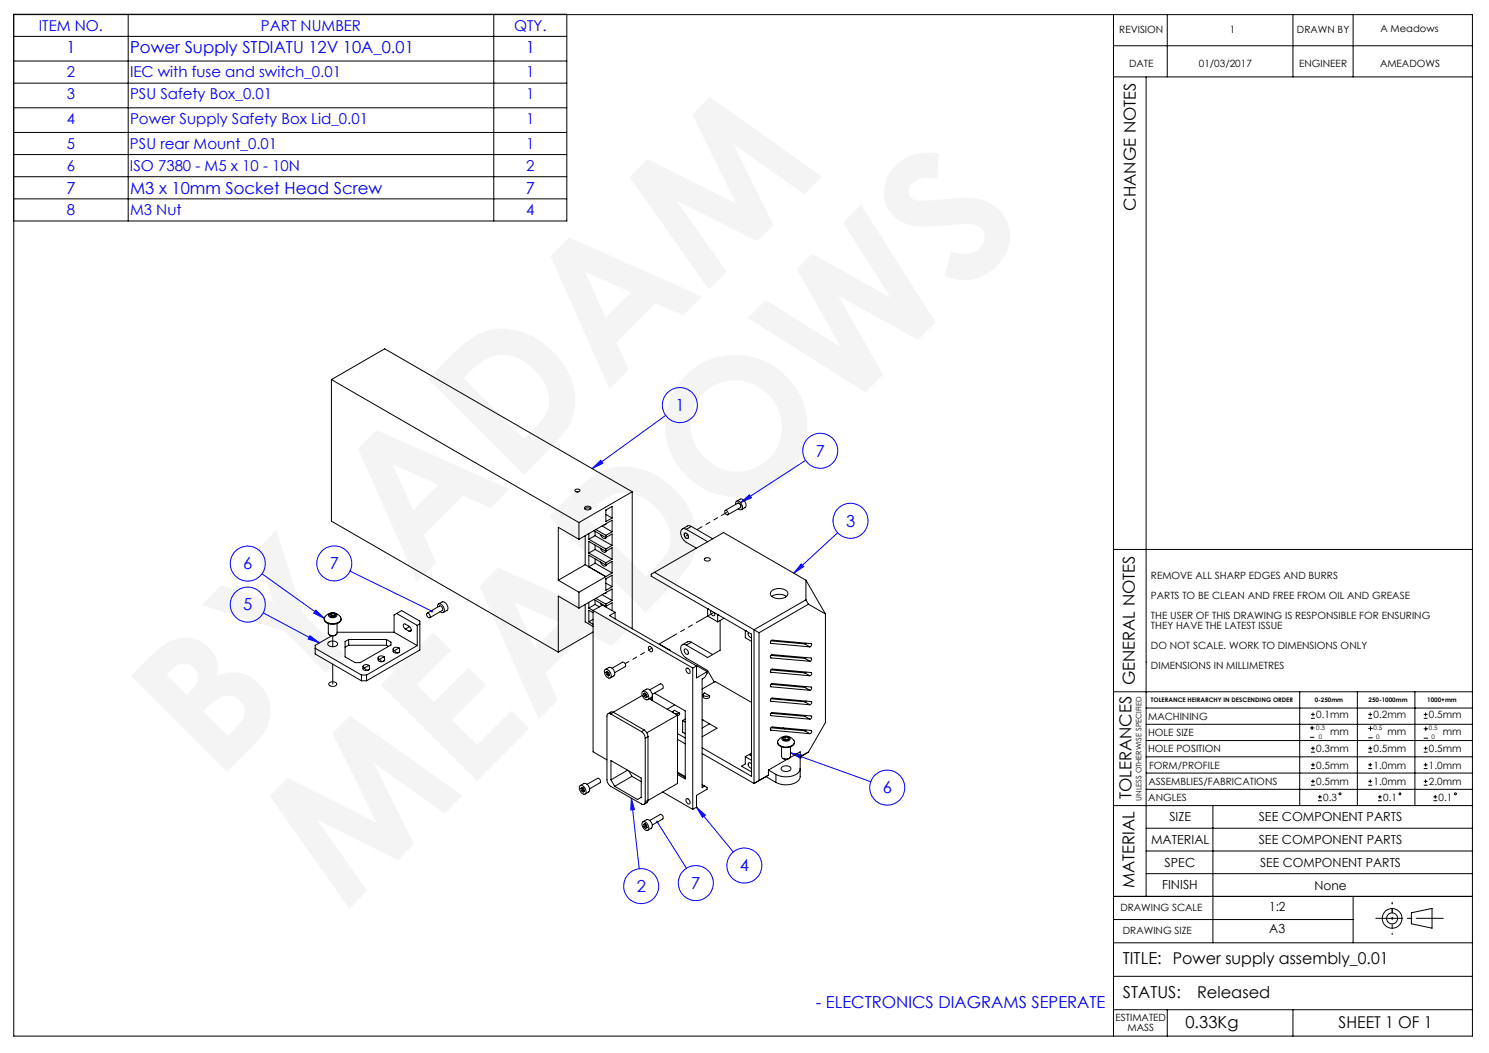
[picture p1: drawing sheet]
<svg xmlns="http://www.w3.org/2000/svg" width="420mm" height="297mm" viewBox="0 0 420 297" stroke-linecap="round" stroke-linejoin="round" font-family="sans-serif">
<g fill="none" stroke="#000" stroke-width=".28">
<path d="M3.8 17.2h156.1M3.8 10.3h156.1M3.9 4.1h411.4v288.1h-411.4l-.1-288.2h156.1v58.3h-156.1M36.2 4v58.3M139.3 4v58.3M314.1 4.1v288.1M314.1 12.9h101.2M329.2 4.1v17.6M364.7 4.1v17.6M381.7 4.1v17.6M3.8 23.5h156.1M3.8 30.4h156.1"/>
<path d="M3.8 37.4h156.1M314.1 21.7h101.2M323.3 21.7v231.1M3.8 43.6h156.1M3.8 49.8h156.1M3.8 56.1h156.1M314.1 155h101.2M314.1 195.1h101.2M323.3 199.7h92M366.6 195.1v32.1M382.9 195.1v32.1M399.1 195.1v32.1"/>
<path d="M323.3 218h92M323.3 213.5h92M323.3 208.9h92M323.3 204.3h92M369.6 205.3h1M369.6 208h1M369.8 202.6h1.1M369.8 201.5h1.1M369.8 212.2h1.1M369.8 211.1h1.1M369.8 216.8h1.1M369.8 215.7h1.1"/>
<path d="M370.1 204.8v1M370.3 201v1M370.3 210.5v1.1M370.3 215.2v1M370.3 219.8v1.1M385.9 202.6h1.1M385.9 201.5h1.1M385.9 212.2h1.1M385.9 211.1h1.1M385.9 216.8h1.1M385.9 215.7h1.1M386 205.5h1.1"/>
<path d="M386 208.1h1.1M386.5 201v1M386.5 210.5v1.1M386.5 215.2v1M386.5 219.8v1.1M386.6 204.9v1.1M401.6 202.6h1.1M401.6 201.5h1.1M401.6 212.2h1.1M401.6 211.1h1.1M401.6 216.8h1.1M401.6 215.7h1.1"/>
<path d="M401.7 205.6h1M401.7 208.2h1M402.1 201v1M402.1 210.5v1.1M402.1 215.2v1M402.1 219.8v1.1M402.2 205v1.1M314.1 227.2h101.2M323.3 222.6h92M323.3 233.6h92M342.1 227.2v38.7M369.8 221.5h1.1"/>
<path d="M369.8 220.4h1.1M371.8 225.8h1.1M371.8 224.8h1.1M372.3 224.2v1.1M385.9 221.5h1.1M385.9 220.4h1.1M388.7 225.8h1M388.7 224.8h1M389.2 224.2v1.1M401.6 221.5h1.1M401.6 220.4h1.1M404.3 225.8h1.1"/>
<path d="M404.3 224.8h1.1M404.8 224.2v1.1M314.1 252.8h101.2M314.1 259.4h67.6M323.3 240h92M323.3 246.4h92M381.7 252.8v13.1M398.1 257.5l5.8-1.3v5.6l-5.8-1.2zM314.1 265.9h101.2M314.1 275.4h101.2M314.1 284.8h101.2M329.2 284.8v7.4"/>
<path d="M364.7 284.8v7.4"/>
<circle cx="378" cy="223.9" r=".27"/>
<circle cx="394.9" cy="223.9" r=".28"/>
<circle cx="410.5" cy="223.9" r=".26"/>
<circle cx="392.7" cy="259" r="2.78"/>
<circle cx="392.7" cy="259" r="1.55"/>
</g>
<g fill="none" stroke="#00f" stroke-width=".28">
<path d="M187.8 117.2l-20.8 15M167 132.2l2.4-2.4 .6 .9zM227.2 129.9l-18.3 11.9M208.9 141.8l2.5-2.2 .5 .8zM226 159.1l.7 .7-2.8 1.9zM236.3 150.2l-12.4 11.5M73.9 161.9l17.6 12.5M74.3 172.9l15.8 8.4M87.4 179.3l2.7 2-3.2-1.1zM89.1 172.1l2.4 2.3-3-1.5zM98.7 161.1l23.1 11.3M223 212.3l22.6 8.2"/>
<path d="M223 212.3l3.2 .7-.3 .9zM178.1 225.1l2.2 19.9M178.1 225.1l.9 3.2-1.1 .2zM185.4 231.8l8.2 13.1M196.5 227.7l10.3 12.6M196.5 227.7l2.5 2.2-.8 .6z"/>
<circle cx="191.8" cy="114.3" r="4.9"/>
<circle cx="231.4" cy="127.2" r="4.9"/>
<circle cx="69.9" cy="159" r="4.9"/>
<circle cx="94.3" cy="158.9" r="4.9"/>
<circle cx="239.9" cy="146.9" r="4.9"/>
<circle cx="69.9" cy="170.5" r="4.9"/>
<circle cx="250.2" cy="222.2" r="4.9"/>
<circle cx="180.9" cy="249.9" r="4.9"/>
<circle cx="196.3" cy="249.1" r="4.9"/>
<circle cx="210" cy="244.1" r="4.9"/>
</g>
<path d="M392.7 259v-4.4M392.7 254.6v4.4M392.7 259v4.6" fill="none" stroke="#000" stroke-width=".28" stroke-dasharray="15.2 1.3 1.3 1.3" stroke-dashoffset="14.9"/>
<path d="M388.1 259h19" fill="none" stroke="#000" stroke-width=".28" stroke-dasharray="15.2 1.3 1.3 1.3" stroke-dashoffset="7.6"/>
<path d="M226 159.1l.7 .7-2.8 1.9zM208.9 141.8l2.5-2.2 .5 .8zM167 132.2l2.4-2.4 .6 .9zM89.1 172.1l2.4 2.3-3-1.5zM121.6 172.2v.4l.4 .1 .1-.2-.3-.1 .3 .1v-.3zM87.4 179.3l2.7 2-3.2-1.1zM185.1 231.6a.34 .34 0 0 0 0 .6 .34 .34 0 0 0 .6-.3 .34 .34 0 0 0-.5-.3l.2 .2zM178.1 225.1l.9 3.2-1.1 .2zM196.5 227.7l2.5 2.2-.8 .6zM223 212.3l3.2 .7-.3 .9z" fill="#00f"/>
<g fill="none" stroke="#000" stroke-width=".28">
<path d="M93.5 107.1v39.9l64 36.9M93.5 107.1l69.8 40.3M93.5 107.1l15-8.7 69.8 40.3M162.3 138l.6-.1 .6 .3a.68 .68 0 0 1-.6 .5 .68 .68 0 0 1-.7-.5zM162.7 138.7h.3M178.3 138.7l-15 8.7M178.3 138.7v38.6M163.3 147.4v4.7M163.3 152.1l-5.8-3.4v15M164.9 143.1l.5-.3h.7l.6 .5a1.09 1.09 0 0 1-1.8 0zM165 143.5l.8-.3 .8 .3M165.1 151.1v8.2"/>
<path d="M165.1 159.3l-7.6 4.4M165.1 159.3l5.8 3.4M166.1 150.5v1.6M166.1 152.1l4.8 2.8M166.1 156l4.8 2.7M166.1 159.9l4.8 2.7M167.5 149.7l3.4 1.9M167.9 151.1l4.7 2.7M167.9 149.9v1.2M167.9 153.7v1.3M167.9 157.6v1.3M167.9 151.1l-1.8 1"/>
<path d="M167.9 155l4.7 2.7M167.9 155l-1.8 1M167.9 158.9l4.7 2.7M167.9 158.9l-1.8 1M168.1 149.4l2.8 1.6M169.4 150.7l.3 .7a.76 .76 0 0 0 1.3 .2v-.1M169.4 154.6l.3 .7a.76 .76 0 0 0 1.3 .2v-.1M169.4 158.5l.3 .7a.76 .76 0 0 0 1.3 .2v-.1M169.8 148.3l2.8 1.7M170.9 143.9l1.7-1.1v3.3l-1.7 1zM170.9 151.6l1.7-1v3.2M170.9 155.5l1.7-1v3.2"/>
<path d="M170.9 159.4l1.7-1v3.2M170.9 151v.6M170.9 154.9v.6M170.9 158.7v.7M170.9 145.1l1.7 1M170.9 155.5l-4.8-2.8v3.3M170.9 159.4l-4.8-2.8v3.3M171 143.8l-.1 .2M171 147.7l-.1 .3h-.5M172.6 150v-3.3l-9.3 5.4M172.6 157.7l-1.7 1M172.6 153.8l-1.7 1.1"/>
<path d="M172.6 150l-1.7 1M193.1 150.4a.99 .99 0 0 1 .9 1.5 .99 .99 0 0 1-.9-1.5zM193.6 149.3a1.06 1.06 0 0 0-1.4 .1 1.06 1.06 0 0 0-.1 1.3l.4 1.1 .7 .9 3.2 1.9M193.6 149.3l6 3.5M195 148.5l-.8-.2-1.7 .9M195 148.5l-1.4 .8M195 148.5l6 3.5M198.7 157.6a.89 .89 0 0 1 .9-.3 .89 .89 0 0 1 .7 .7 .89 .89 0 0 1-.9 .3 .89 .89 0 0 1-.7-.7zM204.5 144a.75 .75 0 0 1 .8 .4 .75 .75 0 0 1-.1 .8l-.4-.1-.3-.5zM204.6 144l3.5-2.1a.82 .82 0 0 1 .7 1.3l-3.5 2M207.5 142.3v-.1a.67 .67 0 0 1 .3-.9 .67 .67 0 0 1 .9 .3l.5 .7a.86 .86 0 0 1 .3 .9 .86 .86 0 0 1-.8 .6l-.5-.3M207.8 141.4l1-.6a1.55 1.55 0 0 1 1.3 2.4l-.9 .6"/>
<path d="M91.5 174.5a2.05 2.05 0 0 0 2.7 1.5l.6-.1a1.38 1.38 0 0 0 1.4-1.4M91.8 173.7a2.52 2.52 0 0 1 4.4 1 2.99 2.99 0 0 1-4.7 .1v-.6zM92.6 175.9v2.7a1.39 1.39 0 0 0 2.5 0v-2.7M93 173.1l1.1-.2a.72 .72 0 0 1 .9 .7 .72 .72 0 0 1-1 .6h-.8l-.5-.4-.1-.3zM93 179.1l.6 .2 1.1-.2M93.2 173.9h.1M93.5 179.3l-4.6 2.7v2.5l13.1 7.5M93.6 173.1l-.6 .4 .3 .5h.8l.6-.3-.3-.5M93.6 173.1l.8 .1M93.6 173.1v.6M93.6 173.7l-.3 .2M93.6 173.7l.4 .1"/>
<path d="M94 173.8l.3 .1M94 173.8l-.7 .1M94 173.8h.4M94.4 173.2v.6M94.4 173.8h.1M111.2 178.3l-16.1 .1M111.2 178.3l6.5 3.8M111.9 173l1.4-.8 5.1 3v8.1l-15 8.7M111.9 173l-.7 .5v4.8M111.9 173l5.8 3.4M114.3 177.4l-.5-.7 .1-.7a2.11 2.11 0 0 1 1.7 .8l.4 .6v.5l-.6 .1M114.3 177.4l1.1 .6"/>
<path d="M115.5 176.7l-1.2 .7M116 177.7l-.6 .3M117.7 176.4v5.7M118.4 176l-.7 .4M120.4 173a.74 .74 0 0 1 .8 .4 .74 .74 0 0 1-.1 .9l-.7-.7zM120.5 173l3.5-2.1a.86 .86 0 0 1 .7 1.3l-3.5 2M123.4 171.3v-.1a.67 .67 0 0 1 .1-.7 .67 .67 0 0 1 .7-.1 1.53 1.53 0 0 1 .7 2.4l-.8-.3M123.7 170.4l1-.6a1.59 1.59 0 0 1 1.4 2.4l-1 .6M157.5 163.7l5.8 3.3M163.3 167v4.5M163.3 171.5l-5.8-3.4v15.8M165.1 170.5v4.9l2.2 1.3"/>
<path d="M166.1 169.9v1.6M166.1 171.5l1.2 .7M166.1 175.4l1.2 .7M167.3 172.2l28.1 16.2M167.3 172.2v39.9l3.9 2.2M167.3 172.2l2.6-1.5 3.6 2M167.3 172.8l-1.2-.7v3.3M167.3 178.3l-9.8 5.6M167.3 174.7l-1.2 .7M167.5 169.1l3.4 1.9M167.9 169.3v1.2M167.9 170.5l1.2 .7"/>
<path d="M167.9 170.5l-1.8 1M168.1 168.8l2.8 1.6M169.4 170.1l.3 .7M169.8 167.7l2.8 1.7M170.9 163.3l1.7-1.1v3.3l-1.7 1zM170.9 171l1.7-1v2.2M170.9 162.6v.1M170.9 170.4v.6M170.9 162.7l-7.6 4.3M170.9 164.5l1.7 1M171 163.2l-.1 .2M171 167l-.1 .4h-.5"/>
<path d="M171 170.9l-.1 .3M172.6 169.4v-3.3l-9.3 5.4M172.6 161.6l-1.7 1M172.6 169.4l-1.7 1M173.5 172.7l-1.6 .9 24.6 14.2M173.5 172.7v1.9M184.6 161.4l28.1 16.2M199.6 171.7h.1M199.6 171.7v2l2.8 1.7M200.6 172.3a.88 .88 0 0 0 0 .9 .88 .88 0 0 0 1 .3l-.1-.7M202.4 173.4h.1M202.4 173.4v2"/>
<path d="M203.1 175v8.4l-3.5 2.1-6-3.5M204.2 174.4l-1.8 1M210.2 177.8h.1M210.2 177.8v2.1l1.8 1M211.1 178.4a1.09 1.09 0 0 0 .9 1.4M212.7 177.6v43.4M212.7 177.6l1.4 .9M214.1 178.5v41.7M217.6 166.7a3.3 3.3 0 0 1 4.6 .5 1.59 1.59 0 0 1-1.7 1.6 2.5 2.5 0 0 1-3.2-1.4zM217.7 168.2a3.8 3.8 0 0 1 4.1 0M227.3 169.2l-14.6 8.4M227.3 169.2l.7 1.2"/>
<path d="M227.3 163.7l-23.2-13.5-20.4 11.8v.5l28.3 16.4v40.1l-14-8.1M227.3 163.7v5.5M227.3 163.7l5.5 9.5M228 170.4l-13.9 8.1M228 170.4l4.8 2.8M232.8 173.2v30.6l-4.8 8.3M88.9 182.8l13.1 7.6M92.6 181.3a1.8 1.8 0 0 1 2.6 .3 1.66 1.66 0 0 1-2.7 .2zM98.4 180.4l-1.1 .5v4.4l2.9 1.6h1.4l8.7-5v-.8l-1.3-.7M98.4 180.4h10.6M98.4 180.4v1.6M98.4 182h10.6"/>
<path d="M98.4 182l-1.1 .6M102 190.4h1.4M102 192h1.4M102 190.4v1.6M102.4 188v.6l.3 .4 .6 .1 .7-.1M102.8 188.4l.5 .5 .7 .1M103.4 190.4v1.6M104.1 187.7l.1 .7-.2 .6M104.1 187.7a1.08 1.08 0 0 0-1.7 .3l.4 .4M104.1 187.7l-1.3 .7M104.2 188.4l-.2 .6M106.6 185.5v.6l.3 .4 .7 .2 .6-.2"/>
<path d="M107 186l.7 .5h.5M108.3 185.2l.2 .9-.3 .4M108.3 185.2l-.7-.2a.74 .74 0 0 0-1 .6l.4 .4M108.3 185.2l-1.3 .8M108.5 185.9l-.3 .6M109 180.4v1.6M109 182l.6 .3M110.9 183.1v.6l.3 .4 .6 .1 .7-.1M111.3 183.5l.5 .5 .7 .1M112.6 182.8l.1 .9-.2 .4M112.6 182.8l-.3-.2a.98 .98 0 0 0-1.4 .5l.4 .4M112.6 182.8l-1.3 .7"/>
<path d="M112.7 183.5l-.2 .6M117.7 182.1l-14.3 8.3M170.7 188.8a1.54 1.54 0 0 1 1.4 .8 1.54 1.54 0 0 1-.1 1.7 1.69 1.69 0 0 1-1.3-2.5zM170.7 188.8l1.1-.6a1.61 1.61 0 0 1 1.3 2.4l-1 .6M170.9 189.6l.4-.2 .5 .4 .1 .6-.3 .3-.5-.5M170.9 189.6l.2 .6M171.3 189.4l.1 .7M171.3 189.4h.1M171.3 189.4l-.4 .2M171.4 190.1l.5 .4M171.4 190.1l-.3 .1M172.6 188.5l3-1.7a.85 .85 0 0 1 .8 1.2l-3 1.7"/>
<path d="M181.2 195.2a1 1 0 0 1 1.6 .6l.1 .4a.7 .7 0 0 1 .1 .8 .7 .7 0 0 1-.7 .4l-.6-.4-.5-.7zM181.2 196.2l-8.2 4.7M181.4 194.9l1-.5a1.59 1.59 0 0 1 1.3 2.3l-1 .6M181.5 195.8l.2 .6M181.7 196.4l.5 .4 .3-.2M181.9 195.5l.5 .4 .1 .7M181.9 195.5l-.4 .3M181.9 195.5l.1 .7M181.9 195.5h.1M182 196.2l.5 .4M182 196.2l-.3 .2M183.1 182.3a.87 .87 0 0 1 .8 .6 .87 .87 0 0 1-.2 1l-.5-.3-.3-.6z"/>
<path d="M183.1 197.1l8 4.6M183.3 194.6l2.9-1.7a.82 .82 0 0 1 .7 1.3l-2.9 1.7M183.5 196.9v.4M183.8 196.7v.8M184 195.8v1.8M184.6 195.5l8.7 5v19.2l-2.2-1.3M186 181.8l2.9 1.6M188.9 183.4h.1M188.9 183.4v.1M190.3 198.8l-2.1 1.2M193.1 183.1a.99 .99 0 0 1 .9 1.4 .99 .99 0 0 1-.9-1.4zM193.6 182a1.05 1.05 0 0 0-1.4 0 1.05 1.05 0 0 0-.1 1.4l.1 .5 1 1.4 6.4 3.8 1.9 3.3"/>
<path d="M193.6 188.5a.99 .99 0 0 1 .9 1.4 .99 .99 0 0 1-.9-1.4zM195 181.1l-.8-.2-1.7 1M195 181.1l-1.4 .9M195 181.1l6 3.5M195.4 188.4v39.9M196.5 187.8l-1.1 .6M196.5 187.8v3.4l3-1.8M196.5 188l.2-.1 2.8 1.5M198 194.3l3.7-2.1 10.3 5.9M198.3 195.9a1 1 0 0 0 .6 1.1 1 1 0 0 0 1.2-.3l-.1-.5M198.4 195.6l.3-.2 1.3 .8a1.07 1.07 0 0 1-1.7-.4zM199.5 189.4v.5l-.7 1.2-.8 .4v30.6l.8-.4"/>
<path d="M217.3 181.4l.2 .1M217.3 185.5l.2 .1M217.3 189.5l.2 .1M217.3 193.6l.2 .1M217.3 197.7l.2 .1M217.5 193.7a.57 .57 0 0 1 .3-.9l11 1a.54 .54 0 0 1 .1 .5 .54 .54 0 0 1-.5 .4M217.5 197.8a.57 .57 0 0 1 .3-.9l11 1a.55 .55 0 0 1 .1 .5 .55 .55 0 0 1-.5 .4M217.5 185.6a.57 .57 0 0 1 .3-1l11 1a.54 .54 0 0 1 .1 .6 .54 .54 0 0 1-.5 .3M217.5 181.5a.57 .57 0 0 1 .3-1l11 1a.55 .55 0 0 1 .1 .6 .55 .55 0 0 1-.5 .4M217.5 189.6a.58 .58 0 0 1 .3-.9l11 1a.54 .54 0 0 1 .1 .6 .54 .54 0 0 1-.5 .3M217.5 193.7l10.9 1M217.5 197.8l10.9 1"/>
<path d="M217.5 185.6l10.9 .9M217.5 181.5l10.9 1M217.5 189.6l10.9 1M217.5 180.8l9.5 .8M217.5 184.9l9.5 .8M217.5 188.9l9.5 .9M217.5 193l9.5 .9M217.5 197.1l9.5 .8M227 181.6l1.4 .9M227 185.7l1.4 .8M227 189.8l1.4 .8M227 193.9l1.4 .8"/>
<path d="M227 197.9l1.4 .9M227.4 181.4l-.4 .2M227.4 185.5l-.4 .2M227.4 189.6l-.4 .2M227.4 193.6l-.4 .3M227.4 197.7l-.4 .2M172.3 201.4a.65 .65 0 0 0-.8-.1 .65 .65 0 0 0-.3 .7v18a2.49 2.49 0 0 0 1.1 1.8l8.6 5a.63 .63 0 0 0 .8 .1 .63 .63 0 0 0 .3-.7M172.3 201.4l8.6 5M172.3 220v-5.5l8.6 5v5.4l-1.1 .6-6.4-3.7M172.3 220l1.1 1.8M173 200.9l-.7-.1-.8 .5M173 200.9l-.7 .5"/>
<path d="M173 200.9l8.7 5M177 217.2l-4.7 2.8M177.4 217.4l.9 1.6M178.3 219l2.6 1.5M178.3 219l-4.9 2.8M180.9 206.4a2.33 2.33 0 0 1 1.1 1.8M181.7 205.9a2.34 2.34 0 0 1 1.1 1.8M181.7 205.9l-.8 .5M182 208.2v18M182.8 207.7l-.8 .5M182.8 207.7v18M189.8 200.8v.2"/>
<path d="M190 201l-.2-.3 .5-.4 1.2 .8M191.1 218l2.2 1.3M191.1 217.8l2.2 1.2M191.1 208.5l2.2 1.3M191.1 206.9l2.2 1.3M191.1 201.7l-8.6 5M191.1 201.7v19.3l-8.3 4.8M191.5 201.1l.2 .1-.1 .4-.5 .3M191.5 201.1l-.6 .2-.6-.1M192.5 203.2v3.3l.8 .4M192.5 203.2l.8 .5M193.3 202.8l-.8 .4"/>
<path d="M198 212.5l14.7 8.5M198 202.9l.4 .2M198.4 203.1l-.4 .2M198.4 203.1l1.7 1M200.1 204.1l2.1 1.3-4.2 2.4M200.1 204.1l-2.1 1.2M210.2 213.4v2.1l-1 .6 2.8 1.6M210.2 213.4l1.8 1.1M212 215.5l-.6-.4a.85 .85 0 0 0-.3 1 .85 .85 0 0 0 .9 .5M212 212.7l-.5 .3 .5 .3M212 212.4l-1.8 1M212 213.1l-.1 .1"/>
<path d="M216 219l-3.3 2M216 219l2.9 1.7M216.7 218.6l-4 2.4M216.7 217.2v1.4M216.7 217.2l2.2 1.2M216.7 218.6l-.7 .4M217.3 201.8l.2 .1M217.3 205.9h.2M217.5 205.9a.57 .57 0 0 1 .3-.9l11 1a.54 .54 0 0 1 .1 .6 .54 .54 0 0 1-.5 .3M217.5 201.9a.55 .55 0 0 1 .3-.9l11 .9a.54 .54 0 0 1 .1 .6 .54 .54 0 0 1-.5 .3M217.5 205.9l10.9 1M217.5 201.9l10.9 .9"/>
<path d="M217.5 201.2l9.5 .8M217.5 205.3l9.5 .8M218.9 218.4v2.3M219.3 209.3a2.17 2.17 0 0 0 2.8 1.6 1.8 1.8 0 0 0 2-1.6M219.7 208.6a2.61 2.61 0 0 1 4.4 .6 2.35 2.35 0 0 1-3.2 1.4l-.5-.1a1.1 1.1 0 0 1-1-.8 1.1 1.1 0 0 1 .3-1.1zM220.5 210.6v2.8a1.45 1.45 0 0 0 2.5 0v-2.8M220.6 216.4a1.57 1.57 0 0 1 2.5 .5 1.67 1.67 0 0 1-2.8-.1zM220.6 208.1a1.47 1.47 0 0 1 2.3 .3 1.35 1.35 0 0 1-2.4-.1zM220.8 213.9l.7 .3 1.1-.3M220.9 201.2l.5 .3M220.9 205.3l.5 .3M221.2 208.7h-.1"/>
<path d="M221.4 207.9l-.5 .4 .2 .4M221.4 207.9l.9 .1M221.4 207.9v.6M221.4 208.5l-.2 .2M221.4 208.5l.5 .1M221.9 208.6l.3 .1M221.9 208.6l-.7 .1M221.9 208.6h.4M222.1 214.1l-5.4 3.1M222.3 208.6h.1M222.3 208l.3 .5-.6 .3-.9-.1M222.3 208v.6"/>
<path d="M222.8 213.7l2.9-1.6v6.9a3.5 3.5 0 0 1-4 2.4l-1.5-.2-1.3-.5M225.7 216.8a3.5 3.5 0 0 1-4 2.3l-1.5-.2-1.3-.5M225.7 213.5l2.3-1.4zM227 202l1.4 .8M227 206.1l1.4 .8M227.4 201.8l-.4 .2M227.4 205.9l-.4 .2M163.7 221.6a1.51 1.51 0 0 1 1.4 .8 1.51 1.51 0 0 1-.2 1.6 1.67 1.67 0 0 1-1.2-2.4zM163.7 221.6l1-.6a1.57 1.57 0 0 1 1.4 2.4l-1.1 .6M164 223l.5 .4 .4-.2M164.2 222.1h.1M164.2 222.1l.5 .4 .2 .7"/>
<path d="M164.2 222.1l-.3 .3 .1 .6M164.2 222.1l.2 .7M164.4 222.8l.5 .4M164.4 222.8l-.4 .2M165.6 221.2l3-1.7a.85 .85 0 0 1 .7 1.3l-3 1.7M181.2 232a1 1 0 0 1 1.6 .7l.1 .4a.7 .7 0 0 1 .1 .7 .7 .7 0 0 1-.7 .4l-.9-.7-.3-.8zM181.4 231.8l1-.6a1.57 1.57 0 0 1 1.3 2.4l-1 .6M181.7 233.2l.5 .4 .3-.2M181.9 232.3v.1M181.9 232.3l.5 .4 .1 .7M181.9 232.3l-.4 .2 .2 .7M181.9 232.4l.1 .6"/>
<path d="M182 233l.5 .4M182 233l-.3 .2M182.8 225.7l-.2 .6-.9 .6M182.8 225.7l-.8 .5M183.3 231.4l2.9-1.7a.82 .82 0 0 1 .7 1.3l-2.9 1.7M186.9 223.4l8.5 4.9M193.6 225.3a.99 .99 0 0 1 .9 1.5 .99 .99 0 0 1-.9-1.5zM198 221.3l.8 .4M198.8 221.7l.7 .4v.5l-3 1.7v3.4l-1.1 .6"/>
</g>
<path d="M194 150.9l-.4 .2M194.2 151.5v.2a.79 .79 0 0 1-1-.3 .79 .79 0 0 1 .2-1.1l.4 .3 .4 .9M208.8 143.2a.84 .84 0 0 0-.7-1.3M91.5 174.7l.1 .4 .6 .5M92.2 175.6a2.78 2.78 0 0 0 4-.9M93.9 179.3v3.1M93 193.4l1.2 .2a.7 .7 0 0 0 .8-.8 1.37 1.37 0 0 0-2.3 .2l.3 .4M93.9 187.3v5.6" fill="none" stroke="#000" stroke-width=".28" stroke-dasharray="6.3 1.3 1.3 1.3 1.3 1.3"/>
<path d="M176.4 187.2l7.5-4.4" fill="none" stroke="#000" stroke-width=".28" stroke-dasharray="6.3 1.3 1.3 1.3 1.3 1.3" stroke-dashoffset="5.2"/>
<path d="M185.9 181.7l15.5-9" fill="none" stroke="#000" stroke-width=".28" stroke-dasharray="6.3 1.3 1.3 1.3 1.3 1.3" stroke-dashoffset=".6"/>
<path d="M204.9 144.6l-8.3 4.8" fill="none" stroke="#000" stroke-width=".28" stroke-dasharray="6.3 1.3 1.3 1.3 1.3 1.3" stroke-dashoffset="4.7"/>
<g font-size="53.3" fill="#f4f4f4">
<text x="60.9" y="220.7" transform="rotate(-45 60.9 220.7)">BY ADAM</text>
<text x="97.5" y="257.3" transform="rotate(-45 97.5 257.3)">MEADOWS</text>
</g>
<g font-size="4.7" fill="#00f">
<text x="18.7" y="15">1</text>
<text x="36.7" y="15">Power Supply STDIATU 12V 10A_0.01</text>
<text x="148.3" y="15">1</text>
<text x="18.7" y="54.6">7</text>
<text x="36.7" y="54.6">M3 x 10mm Socket Head Screw</text>
<text x="148.3" y="54.6">7</text>
<text x="190.5" y="115.9">1</text>
<text x="230.1" y="128.8">7</text>
<text x="238.6" y="148.5">3</text>
<text x="68.6" y="160.6">6</text>
<text x="93" y="160.5">7</text>
<text x="68.6" y="172.2">5</text>
<text x="249" y="223.8">6</text>
<text x="208.7" y="245.8">4</text>
<text x="179.6" y="251.6">2</text>
<text x="195" y="250.7">7</text>
<text x="230.1" y="284.2">- ELECTRONICS DIAGRAMS SEPERATE</text>
</g>
<g font-size="4.7">
<text x="320.4" y="59.4" transform="rotate(-90 320.4 59.4)">CHANGE NOTES</text>
<text x="320.1" y="193.3" transform="rotate(-90 320.1 193.3)">GENERAL NOTES</text>
<text x="319.2" y="225.4" transform="rotate(-90 319.2 225.4)">TOLERANCES</text>
<text x="320" y="250.5" transform="rotate(-90 320 250.5)">MATERIAL</text>
<text x="316.7" y="271.8">TITLE: Power supply assembly_0.01</text>
<text x="316.7" y="281.4">STATUS:</text>
<text x="334.4" y="290.1">0.33Kg</text>
</g>
<g font-size="4.6">
<text x="337.7" y="281.4">Released</text>
<text x="377.6" y="290.1">SHEET 1 OF 1</text>
</g>
<g font-size="4.2" fill="#00f">
<text x="11" y="8.7">ITEM NO.</text>
<text x="73.6" y="8.7">PART NUMBER</text>
<text x="145" y="8.7">QTY.</text>
<text x="18.8" y="21.8">2</text>
<text x="36.7" y="21.8">IEC with fuse and switch_0.01</text>
<text x="148.4" y="21.8">1</text>
<text x="18.8" y="28">3</text>
<text x="36.7" y="28">PSU Safety Box_0.01</text>
<text x="148.4" y="28">1</text>
<text x="18.8" y="35">4</text>
<text x="36.7" y="35">Power Supply Safety Box Lid_0.01</text>
<text x="148.4" y="35">1</text>
<text x="18.8" y="42">5</text>
<text x="36.7" y="42">PSU rear Mount_0.01</text>
<text x="148.4" y="42">1</text>
<text x="18.8" y="48.2">6</text>
<text x="36.7" y="48.2">ISO 7380 - M5 x 10 - 10N</text>
<text x="148.4" y="48.2">2</text>
<text x="18.8" y="60.7">8</text>
<text x="36.7" y="60.7">M3 Nut</text>
<text x="148.4" y="60.7">4</text>
</g>
<g font-size="3.5">
<text x="329.8" y="231.6">SIZE</text>
<text x="355.1" y="231.6">SEE COMPONENT PARTS</text>
<text x="324.7" y="237.9">MATERIAL</text>
<text x="355.1" y="237.9">SEE COMPONENT PARTS</text>
<text x="328.5" y="244.6">SPEC</text>
<text x="355.5" y="244.6">SEE COMPONENT PARTS</text>
<text x="327.8" y="250.8">FINISH</text>
<text x="370.8" y="251.1">None</text>
<text x="358" y="257.1">1:2</text>
<text x="358" y="263.2">A3</text>
</g>
<g font-size="2.8">
<text x="315.7" y="9.4">REVISION</text>
<text x="346.9" y="9.4">1</text>
<text x="365.8" y="9.4">DRAWN BY</text>
<text x="389.4" y="9.1">A Meadows</text>
<text x="318.5" y="18.8">DATE</text>
<text x="338.2" y="18.8">01/03/2017</text>
<text x="366.4" y="18.8">ENGINEER</text>
<text x="389.3" y="18.8">AMEADOWS</text>
<text x="324.7" y="163.4">REMOVE ALL SHARP EDGES AND BURRS</text>
<text x="324.7" y="169">PARTS TO BE CLEAN AND FREE FROM OIL AND GREASE</text>
<text x="324.7" y="174.6">THE USER OF THIS DRAWING IS RESPONSIBLE FOR ENSURING</text>
<text x="324.7" y="177.5">THEY HAVE THE LATEST ISSUE</text>
<text x="324.7" y="183.1">DO NOT SCALE. WORK TO DIMENSIONS ONLY</text>
<text x="324.7" y="188.8">DIMENSIONS IN MILLIMETRES</text>
<text x="323.9" y="203.1">MACHINING</text>
<text x="371.3" y="202.6">0.1mm</text>
<text x="387.4" y="202.6">0.2mm</text>
<text x="403.1" y="202.6">0.5mm</text>
<text x="323.8" y="207.6">HOLE SIZE</text>
<text x="375.2" y="207.4">mm</text>
<text x="391.3" y="207.4">mm</text>
<text x="407" y="207.4">mm</text>
<text x="323.8" y="212.1">HOLE POSITION</text>
<text x="371.3" y="212.1">0.3mm</text>
<text x="387.4" y="212.1">0.5mm</text>
<text x="403.1" y="212.1">0.5mm</text>
<text x="324" y="221.4">ASSEMBLIES/FABRICATIONS</text>
<text x="324.1" y="216.8">FORM/PROFILE</text>
<text x="371.3" y="216.8">0.5mm</text>
<text x="371.3" y="221.4">0.5mm</text>
<text x="387.4" y="216.8">1.0mm</text>
<text x="387.4" y="221.4">1.0mm</text>
<text x="403.1" y="216.8">1.0mm</text>
<text x="403.1" y="221.4">2.0mm</text>
<text x="323.9" y="225.8">ANGLES</text>
<text x="373.2" y="225.8">0.3</text>
<text x="390.2" y="225.8">0.1</text>
<text x="405.8" y="225.8">0.1</text>
<text x="316" y="257.1">DRAWING SCALE</text>
<text x="316.7" y="263.5">DRAWING SIZE</text>
<text x="314.7" y="288">ESTIMATED</text>
<text x="318" y="290.8">MASS</text>
</g>
<text font-size="2.1" x="322" y="225.9" transform="rotate(-90 322 225.9)">UNLESS OTHERWISE SPECIFIED</text>
<g font-size="1.8">
<text x="324.7" y="198.1">TOLERANCE HEIRARCHY IN DESCENDING ORDER</text>
<text x="370.9" y="198.1">0-250mm</text>
<text x="386.1" y="198.1">250-1000mm</text>
<text x="402.6" y="198.1">1000+mm</text>
<text x="371.3" y="205.9">0.3</text>
<text x="372" y="208.5">0</text>
<text x="387.4" y="205.9">0.5</text>
<text x="388.2" y="208.5">0</text>
<text x="403.1" y="205.9">0.5</text>
<text x="403.8" y="208.5">0</text>
</g>
</svg>
